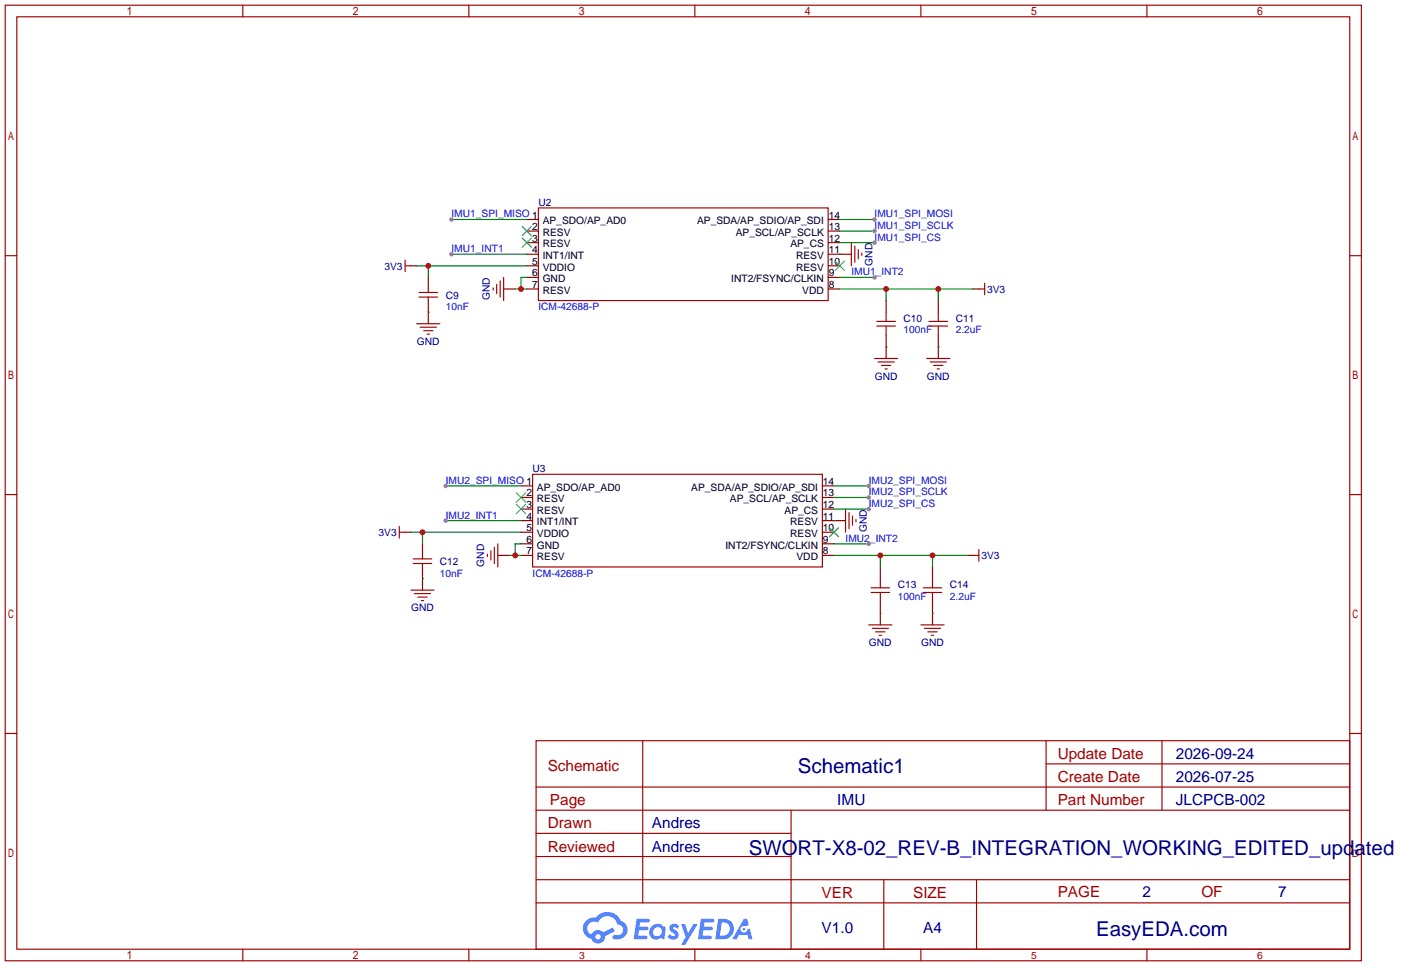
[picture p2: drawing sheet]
<svg xmlns="http://www.w3.org/2000/svg" width="307mm" height="212mm" viewBox="0 0 307 212" stroke-linecap="round" stroke-linejoin="round" font-family="sans-serif">
<g fill="none" stroke="#a10000" stroke-width=".25">
<path d="M1.1 1.1h297.2v209.6h-297.2zM3.7 3.7h292.1v204.5h-292.1zM53.2 1.1v2.6M102.7 1.1v2.6M152.3 1.1v2.6M201.8 1.1v2.6M251.3 1.1v2.6M1.1 56.1h2.6M295.8 56.1h2.5M1.1 108.5h2.6M295.8 108.5h2.5M1.1 160.8h2.6"/>
<path d="M117.5 162.4h178.3v45.8h-178.3zM117.5 177.7h178.3M117.5 172.6h178.3M140.8 162.4v35.6M173.4 177.7v30.5M229.2 162.4v15.3M229.2 167.5h66.6M254.6 162.4v15.3M295.8 160.8h2.5M117.5 182.8h55.9M117.5 198h178.3M117.5 192.9h178.3"/>
<path d="M117.5 187.8h55.9M193.7 192.9v15.3M214 192.9v15.3M53.2 208.2v2.5M102.7 208.2v2.5M152.3 208.2v2.5M201.8 208.2v2.5M251.3 208.2v2.5"/>
</g>
<g fill="#5487ff">
<path d="M147 202.8a1.3 1.3 0 0 1 1.8 .3l-.4 .6a.54 .54 0 0 0-.9-.2l.1 .2a1.28 1.28 0 0 1 .8 2 1.53 1.53 0 0 1-2.2-.3l.6-.6 .7 .5a.31 .31 0 0 0 .4-.3 .31 .31 0 0 0-.3-.3 1.12 1.12 0 0 1-.6-1.9z"/>
<path d="M149.3 202.7h.8l.7 1.9 1.2-1.9h.9l-2.7 4.5h-.9l.9-1.7z"/>
<path d="M139.5 201.5h2.2a.46 .46 0 0 1 .6 .1 .46 .46 0 0 1 .1 .5l-.4 .2h-1.7l-.2 .9h1.7a.4 .4 0 0 1 .3 .4 .4 .4 0 0 1-.4 .4h-1.7l-.2 1.2h1.4a.46 .46 0 0 1 .5 .1 .46 .46 0 0 1 .1 .5l-.3 .2h-2.6z"/>
<path d="M153.6 201.5h2.3a.47 .47 0 0 1 .5 .1 .47 .47 0 0 1 .1 .5l-.4 .2h-1.7l-.2 .9h1.7a.4 .4 0 0 1 .3 .4 .4 .4 0 0 1-.4 .4h-1.7l-.1 1.2h1.3a.46 .46 0 0 1 .5 .1 .46 .46 0 0 1 .1 .5l-.3 .2h-2.6z"/>
<path d="M163 201.5h.7l.4 1.3-.7 .4a.75 .75 0 0 0-1.1 .3 .75 .75 0 0 0 .5 1 .75 .75 0 0 0 1-.6l.5-.3 .6 2.4h-.9l-.2-1h-1.8l-.6 1h-.9z"/>
<path d="M157.4 201.5l-.6 4.5h1.4a2.27 2.27 0 0 0 2.6-2.3 2.27 2.27 0 0 0-2.7-2.2zM158.2 202.3a1.5 1.5 0 0 1 1.8 1.5 1.5 1.5 0 0 1-2 1.4h-.3z"/>
<path d="M142.8 203.1a1.6 1.6 0 0 0-.3 2.3 1.6 1.6 0 0 0 2.3 .2l.8 .4 .3-2.5-.2-.3h-.4a1.58 1.58 0 0 0-2.5-.1zM143.4 203.6a.98 .98 0 0 1 1.6 .5 .98 .98 0 0 1-1 1.2 .94 .94 0 0 1-.9-.6 .94 .94 0 0 1 .3-1.1z"/>
<path d="M128.4 201.9a2.37 2.37 0 0 0 1.2 4 1.54 1.54 0 0 0 1.8 1 1.54 1.54 0 0 0 1.2-1.6l2.1-1.1-.4-.8-2.1 1.1a1.57 1.57 0 0 0-2.6 .4 1.5 1.5 0 0 1-.7-2.1 1.5 1.5 0 0 1 2.1-.5 2.23 2.23 0 0 1 2.3-1.4 2.23 2.23 0 0 1 2 1.8 1.16 1.16 0 0 1 1.3 1.1 1.16 1.16 0 0 1-1.1 1.3h-.7a.47 .47 0 0 0-.6 .3 .47 .47 0 0 0 .4 .6 2.17 2.17 0 0 0 2.6-1 2.17 2.17 0 0 0-.4-2.7l-.8-.4a3.2 3.2 0 0 0-5.4-.7l-1.2 .1zM130.5 205.4a.58 .58 0 0 1 1.1 0 .58 .58 0 0 1-1.1 0z"/>
<circle cx="163" cy="203.8" r=".28"/>
</g>
<g fill="none" stroke="#a10000" stroke-width=".25">
<path d="M118 45.6h63.5v20.3h-63.5zM91.3 71h5.1M92.1 71.8h3.5M92.8 72.5h2.1M93.6 73.3h.5M108.1 63.1v.5M108.8 62.4v2M109.6 61.6v3.6M110.4 60.8v5.1M109.1 119.3v5M116.7 104h63.5v20.3h-63.5zM90 129.4h5.1"/>
<path d="M90.8 130.2h3.6M91.6 130.9h2M92.3 131.7h.5M106.8 121.5v.5M107.6 120.8v2M108.3 120v3.6"/>
</g>
<g fill="none" stroke="#870000" stroke-width=".25">
<path d="M115.4 48.1h2.6M115.4 50.7h2.6M115.4 53.2h2.6M115.4 55.8h2.6M115.4 58.3h2.6M181.5 48.1h2.5M181.5 50.7h2.5M181.5 53.2h2.5M181.5 55.8h2.5M181.5 58.3h2.5M93.9 68.5v2.5M110.4 63.4h2.5"/>
<path d="M115.4 60.8h2.6M115.4 63.4h2.6M181.5 60.8h2.5M181.5 63.4h2.5M114.2 106.6h2.5M114.2 109.1h2.5M114.2 111.6h2.5M114.2 114.2h2.5M114.2 116.7h2.5M114.2 119.3h2.5M180.2 106.6h2.6M180.2 109.1h2.6"/>
<path d="M180.2 111.6h2.6M180.2 114.2h2.6M180.2 116.7h2.6M180.2 119.3h2.6M92.6 126.9v2.5M109.1 121.8h2.5M114.2 121.8h2.5M180.2 121.8h2.6"/>
</g>
<path d="M114.4 49.7l2.1 2M114.4 52.2l2.1 2M116.5 49.7l-2.1 2M116.5 52.2l-2.1 2M183 57.3l2 2M185 57.3l-2 2M113.2 108.1l2 2M113.2 110.6l2 2M115.2 108.1l-2 2M115.2 110.6l-2 2M181.7 115.7l2.1 2M183.8 115.7l-2.1 2" fill="none" stroke="#3c3" stroke-width=".25"/>
<path d="M112.9 63.4h2.5M115.4 60.8h-1.2v2.6" fill="none" stroke="#008700" stroke-width=".25"/>
<circle cx="114.2" cy="63.4" r=".63" fill="#c00"/>
<path d="M114.2 119.3h-1.3v2.5M111.6 121.8h2.6" fill="none" stroke="#008700" stroke-width=".25"/>
<circle cx="112.9" cy="121.8" r=".63" fill="#c00"/>
<path d="M184 55.8h2.6M182.8 114.2h2.5" fill="none" stroke="#870000" stroke-width=".25"/>
<path d="M186.6 53.2v5.1M187.3 54v3.5M188.1 54.7v2.1M188.8 55.5v.5M185.3 111.6v5.1M186.1 112.4v3.6M186.8 113.2v2M187.6 113.9v.5" fill="none" stroke="#a10000" stroke-width=".25"/>
<path d="M184 55.8h.1M184 48.1h7.6M182.8 114.2h.1" fill="none" stroke="#008700" stroke-width=".25"/>
<circle cx="191.6" cy="48.1" r=".51" fill="#999"/>
<path d="M182.8 106.6h7.6" fill="none" stroke="#008700" stroke-width=".25"/>
<circle cx="190.4" cy="106.6" r=".51" fill="#999"/>
<path d="M184 50.7h7.6" fill="none" stroke="#008700" stroke-width=".25"/>
<circle cx="191.6" cy="50.7" r=".51" fill="#999"/>
<path d="M182.8 109.1h7.6" fill="none" stroke="#008700" stroke-width=".25"/>
<circle cx="190.4" cy="109.1" r=".51" fill="#999"/>
<path d="M90 58.3h1.3M213.2 63.4h1.3M88.8 116.7h1.2M212 121.8h1.2" fill="none" stroke="#870000" stroke-width=".25"/>
<path d="M88.8 57v2.6M88.8 58.3h1.2M214.5 63.4h1.3M215.8 62.1v2.5M87.5 115.4v2.6M87.5 116.7h1.3M213.2 121.8h1.3M214.5 120.5v2.6" fill="none" stroke="#a10000" stroke-width=".25"/>
<path d="M184 53.2h7.6" fill="none" stroke="#008700" stroke-width=".25"/>
<circle cx="191.6" cy="53.2" r=".51" fill="#999"/>
<path d="M182.8 111.6h7.6" fill="none" stroke="#008700" stroke-width=".25"/>
<circle cx="190.4" cy="111.6" r=".51" fill="#999"/>
<path d="M182.8 119.3h7.6" fill="none" stroke="#008700" stroke-width=".25"/>
<circle cx="190.4" cy="119.3" r=".51" fill="#999"/>
<path d="M184 60.8h7.6" fill="none" stroke="#008700" stroke-width=".25"/>
<circle cx="191.6" cy="60.8" r=".51" fill="#999"/>
<path d="M184 63.4h29.2M194.2 63.4v2.5M205.6 63.4v2.5" fill="none" stroke="#008700" stroke-width=".25"/>
<g fill="#c00">
<circle cx="194.2" cy="63.4" r=".63"/>
<circle cx="205.6" cy="63.4" r=".63"/>
</g>
<path d="M182.8 121.8h29.2M192.9 121.8v2.5M204.3 121.8v2.5" fill="none" stroke="#008700" stroke-width=".25"/>
<g fill="#c00">
<circle cx="204.3" cy="121.8" r=".63"/>
<circle cx="192.9" cy="121.8" r=".63"/>
</g>
<path d="M91.3 58.3h24.1M93.9 58.3v2.5" fill="none" stroke="#008700" stroke-width=".25"/>
<circle cx="93.9" cy="58.3" r=".63" fill="#c00"/>
<path d="M90 116.7h24.2M92.6 116.7v2.6" fill="none" stroke="#008700" stroke-width=".25"/>
<circle cx="92.6" cy="116.7" r=".63" fill="#c00"/>
<path d="M97.7 114.2h16.5" fill="none" stroke="#008700" stroke-width=".25"/>
<circle cx="97.7" cy="114.2" r=".51" fill="#999"/>
<path d="M98.9 55.8h16.5" fill="none" stroke="#008700" stroke-width=".25"/>
<circle cx="98.9" cy="55.8" r=".51" fill="#999"/>
<path d="M97.7 106.6h16.5" fill="none" stroke="#008700" stroke-width=".25"/>
<circle cx="97.7" cy="106.6" r=".51" fill="#999"/>
<path d="M98.9 48.1h16.5" fill="none" stroke="#008700" stroke-width=".25"/>
<circle cx="98.9" cy="48.1" r=".51" fill="#999"/>
<path d="M93.9 60.8v2.6M93.9 65.9v2.6M194.2 65.9v2.6M194.2 73.5v5.1M205.6 65.9v2.6M205.6 73.5v5.1M92.6 119.3v2.5M92.6 124.3v2.6M192.9 124.3v2.6M192.9 132v5M204.3 124.3v2.6M204.3 132v5" fill="none" stroke="#870000" stroke-width=".25"/>
<g fill="none" stroke="#a10000" stroke-width=".25">
<path d="M91.8 65.2h4.1M91.8 64.1h4.1M93.9 63.4v.7M93.9 65.2v.7M191.6 78.6h5.1M192.2 71.5h4M192.2 70.5h4M192.4 79.4h3.6M194.2 68.5v2M194.2 71.5v2M203.1 78.6h5.1M203.6 71.5h4"/>
<path d="M203.6 70.5h4M203.8 79.4h3.6M205.6 68.5v2M205.6 71.5v2M193.2 80.1h2M193.9 80.9h.5M204.6 80.1h2M205.4 80.9h.5M90.6 123.6h4M90.6 122.6h4M92.6 121.8v.8M92.6 123.6v.7"/>
<path d="M190.4 137h5.1M190.9 129.9h4M190.9 128.9h4M191.1 137.8h3.6M191.9 138.6h2M192.7 139.3h.5M192.9 126.9v2M192.9 129.9v2.1M201.8 137h5.1M202.3 129.9h4.1M202.3 128.9h4.1M202.6 137.8h3.5"/>
<path d="M203.3 138.6h2.1M204.1 139.3h.5M204.3 126.9v2M204.3 129.9v2.1"/>
</g>
<path d="M93.9 68.5h.1M194.2 76.1h.1M205.6 76.1h.1M92.6 126.9h.1M192.9 134.5h.1M204.3 134.5h.1" fill="none" stroke="#008700" stroke-width=".25"/>
<g font-size="4.5" fill="#000080">
<text x="174.9" y="169.6">Schematic1</text>
<text x="164.1" y="187.4">SWORT-X8-02_REV-B_INTEGRATION_WORKING_EDITED_updated</text>
<text x="240.2" y="205.2">EasyEDA.com</text>
</g>
<g font-size="3.4" fill="#a00000">
<text x="231.8" y="166.4">Update Date</text>
<text x="120" y="169">Schematic</text>
<text x="231.8" y="171.5">Create Date</text>
<text x="120.5" y="176.6">Page</text>
<text x="231.8" y="176.6">Part Number</text>
<text x="120" y="181.7">Drawn</text>
<text x="120" y="186.7">Reviewed</text>
<text x="180.1" y="196.9">VER</text>
<text x="200.1" y="196.9">SIZE</text>
<text x="231.8" y="196.7">PAGE</text>
<text x="263.3" y="196.7">OF</text>
</g>
<g font-size="3.4" fill="#000080">
<text x="257.7" y="166.4">2026-09-24</text>
<text x="257.7" y="171.5">2026-07-25</text>
<text x="183.5" y="176.6">IMU</text>
<text x="257.7" y="176.6">JLCPCB-002</text>
<text x="142.9" y="181.7">Andres</text>
<text x="142.9" y="186.7">Andres</text>
<text x="250.4" y="196.7">2</text>
<text x="280.1" y="196.7">7</text>
<text x="180.1" y="204.5">V1.0</text>
<text x="202.3" y="204.5">A4</text>
</g>
<g font-size="2.2" fill="#00f">
<text x="98.9" y="47.7">IMU1_SPI_MISO 1</text>
<text x="191.6" y="47.7">IMU1_SPI_MOSI</text>
<text x="191.6" y="50.2">IMU1_SPI_SCLK</text>
<text x="191.6" y="52.8">IMU1_SPI_CS</text>
<text x="98.9" y="55.3">IMU1_INT1</text>
<text x="186.6" y="60.4">IMU1_INT2</text>
<text x="97.7" y="68">10nF</text>
<text x="118" y="68">ICM-42688-P</text>
<text x="198" y="73.1">100nF</text>
<text x="209.4" y="73.1">2.2uF</text>
<text x="97.7" y="106.1">IMU2_SPI_MISO 1</text>
<text x="190.4" y="106.1">IMU2_SPI_MOSI</text>
<text x="97.7" y="113.7">IMU2_INT1</text>
<text x="190.4" y="108.6">IMU2_SPI_SCLK</text>
<text x="190.4" y="111.2">IMU2_SPI_CS</text>
<text x="185.3" y="118.8">IMU2_INT2</text>
<text x="96.4" y="126.4">10nF</text>
<text x="116.7" y="126.4">ICM-42688-P</text>
<text x="196.7" y="131.5">100nF</text>
<text x="208.2" y="131.5">2.2uF</text>
</g>
<g font-size="2.2" fill="#000080">
<text x="118" y="45.1">U2</text>
<text x="84.2" y="59.1">3V3</text>
<text x="191.2" y="58.2" transform="rotate(-90 191.2 58.2)">GND</text>
<text x="97.7" y="65.5">C9</text>
<text x="107.4" y="65.9" transform="rotate(-90 107.4 65.9)">GND</text>
<text x="216.3" y="64.2">3V3</text>
<text x="198" y="70.5">C10</text>
<text x="209.4" y="70.5">C11</text>
<text x="91.4" y="75.6">GND</text>
<text x="191.7" y="83.2">GND</text>
<text x="203.1" y="83.2">GND</text>
<text x="116.7" y="103.6">U3</text>
<text x="83" y="117.5">3V3</text>
<text x="189.9" y="116.7" transform="rotate(-90 189.9 116.7)">GND</text>
<text x="96.4" y="123.9">C12</text>
<text x="106.1" y="124.3" transform="rotate(-90 106.1 124.3)">GND</text>
<text x="215" y="122.6">3V3</text>
<text x="196.7" y="129">C13</text>
<text x="208.2" y="129">C14</text>
<text x="90.1" y="134">GND</text>
<text x="190.4" y="141.7">GND</text>
<text x="201.9" y="141.7">GND</text>
</g>
<g font-size="2.2">
<text x="181.6" y="47.9">14</text>
<text x="116.6" y="50.5">2</text>
<text x="116.6" y="53">3</text>
<text x="118.9" y="49.2">AP_SDO/AP_AD0</text>
<text x="118.9" y="51.7">RESV</text>
<text x="152.8" y="49.2">AP_SDA/AP_SDIO/AP_SDI</text>
<text x="161.2" y="51.7">AP_SCL/AP_SCLK</text>
<text x="181.6" y="53">12</text>
<text x="181.6" y="50.5">13</text>
<text x="116.6" y="55.5">4</text>
<text x="116.6" y="58.1">5</text>
<text x="118.9" y="54.3">RESV</text>
<text x="118.9" y="56.8">INT1/INT</text>
<text x="118.9" y="59.3">VDDIO</text>
<text x="173.2" y="54.3">AP_CS</text>
<text x="174.4" y="59.3">RESV</text>
<text x="174.4" y="56.8">RESV</text>
<text x="181.6" y="58.1">10</text>
<text x="181.6" y="55.5">11</text>
<text x="116.6" y="60.6">6</text>
<text x="116.6" y="63.2">7</text>
<text x="118.9" y="61.9">GND</text>
<text x="118.9" y="64.4">RESV</text>
<text x="160.2" y="61.9">INT2/FSYNC/CLKIN</text>
<text x="175.8" y="64.4">VDD</text>
<text x="181.6" y="63.2">8</text>
<text x="181.6" y="60.6">9</text>
<text x="117.7" y="107.6">AP_SDO/AP_AD0</text>
<text x="151.5" y="107.6">AP_SDA/AP_SDIO/AP_SDI</text>
<text x="180.3" y="106.3">14</text>
<text x="115.3" y="108.9">2</text>
<text x="115.3" y="111.4">3</text>
<text x="115.3" y="114">4</text>
<text x="117.7" y="110.1">RESV</text>
<text x="117.7" y="112.7">RESV</text>
<text x="160" y="110.1">AP_SCL/AP_SCLK</text>
<text x="171.9" y="112.7">AP_CS</text>
<text x="180.3" y="114">11</text>
<text x="180.3" y="111.4">12</text>
<text x="180.3" y="108.9">13</text>
<text x="115.3" y="116.5">5</text>
<text x="115.3" y="119">6</text>
<text x="117.7" y="115.2">INT1/INT</text>
<text x="117.7" y="117.8">VDDIO</text>
<text x="173.2" y="117.8">RESV</text>
<text x="173.2" y="115.2">RESV</text>
<text x="180.3" y="119">9</text>
<text x="180.3" y="116.5">10</text>
<text x="115.3" y="121.6">7</text>
<text x="117.7" y="120.3">GND</text>
<text x="117.7" y="122.8">RESV</text>
<text x="159" y="120.3">INT2/FSYNC/CLKIN</text>
<text x="174.5" y="122.8">VDD</text>
<text x="180.3" y="121.6">8</text>
</g>
<g font-size="2.2" fill="#a00000">
<text x="296.2" y="187.9">D</text>
<text x="126.9" y="210.2">3</text>
<text x="176.4" y="210.2">4</text>
<text x="225.9" y="210.2">5</text>
<text x="275.5" y="210.2">6</text>
</g>
</svg>
